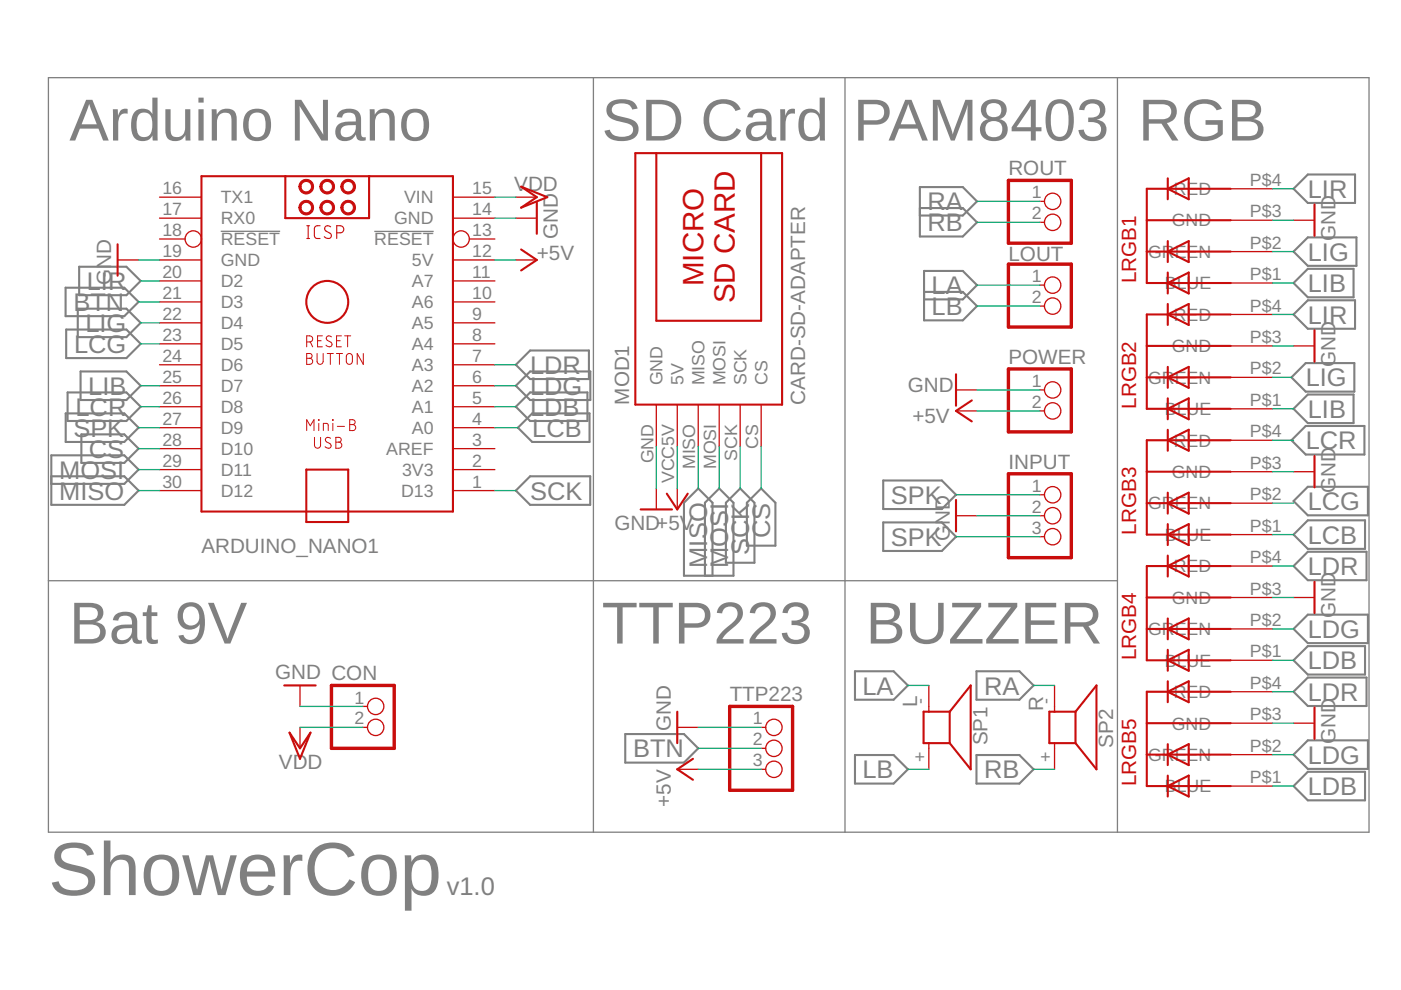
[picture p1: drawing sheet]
<svg xmlns="http://www.w3.org/2000/svg" width="297mm" height="210mm" viewBox="0 0 297 210" stroke-linecap="round" stroke-linejoin="round" font-family="sans-serif">
<path d="M10.3 16.5h280v159.9h-280zM125.8 16.5v159.9M179.2 16.5v159.9M236.9 16.5v159.9M46.8 49h12.6M79.4 49.1h12.5M10.3 123.1h226.6" fill="none" stroke="#808080" stroke-width=".28"/>
<g fill="none" stroke="#808080" stroke-width=".44">
<path d="M16.8 56.6h10l3 3-3 3h-10zM195 44.1h9.1l3 3-3 3h-9.1v-10.4h9.1l3 3-3 3h-9.1M274.3 40l3-3h10v6h-10zM274.3 53.3l3-3h10.3v6.1h-10.3zM13.9 61h12.5l3 3-3 3h-12.5zM14 69.9h12.8l3 3-3 3h-12.8zM16.5 65.4h10.3l3 3.1-3 3h-10.3zM17.1 78.8h9.7l3 3-3 3h-9.7zM109.4 77.3l3-3h12.5v6.1h-12.5zM195.9 61.9h8.2l3 3-3 3h-8.2v-10.5h8.2l3 3.1-3 3h-8.2M274.3 66.7l3-3h10v6h-10zM274.3 60l3-3h9.7v6h-9.7z"/>
<path d="M13.9 87.7h12.5l3 3-3 3h-12.5zM14.3 83.2h12.5l3 3-3 3.1h-12.5zM17.3 92.1h9.1l3 3-3 3h-9.1zM109.4 81.8l3-3h12.8v6h-12.8zM109.4 86.2l3-3h12.1v6.1h-12.1zM109.8 90.7l3-3h12.2v6h-12.2zM273.8 80l3-3h10.3v6h-10.3zM273.8 93.3l3-3h12.5v6.1h-12.5zM277.3 83.7h9.7v6h-9.7l-3-3zM10.9 101h15.5l3 3-3 3h-15.5v-10.5h15.5l3 3.1-3 3h-15.5M109.4 104l3-3h12.7v6h-12.7zM156.9 103.6l3.1 3v12.7h-6.1v-12.7z"/>
<path d="M161.4 103.6l3 3v9.1h-6.1v-9.1zM187.3 101.9h12.4l3 3-3 3h-12.4zM187.3 110.8h12.4l3 3-3 3h-12.4zM274.3 106.2l3-3h12.7v6.1h-12.7zM277.3 110.3h12.1v6.1h-12.1l-3-3.1zM277.3 117h12.4v6h-12.4l-3-3zM149.5 122.1v-15.5l3-3 3 3v15.5h-10.5v-15.5l3-3 3.1 3v15.5M274.3 140l3-3h12.1v6h-12.1zM277.3 130.3h12.7v6.1h-12.7l-3-3.1zM132.6 155.6h12.4l3 3.1-3 3h-12.4zM181.3 142.3h8.2l3 3-3 3.1h-8.2zM207 142.3h9.1l3 3-3 3.1h-9.1z"/>
<path d="M274.3 160l3-3h12.7v6h-12.7zM274.3 146.7l3-3h12.4v6h-12.4zM181.3 160.1h8.2l3 3-3 3h-8.2zM207 160.1h9.1l3 3-3 3h-9.1zM274.3 166.7l3-3.1h12.1v6.1h-12.1z"/>
</g>
<g fill="none" stroke="#c90d0c" stroke-width=".44">
<path d="M42.7 37.4h53.3v71.1h-53.3zM60.5 37.4v8.8h17.8v-8.8M110.5 39.6l5.5 2.2-5.5 2.2 3.3-2.2zM134.7 32.5h31.1v53.3h-31.1zM139.1 32.5v35.5h22.3v-35.5M247.6 37.8v4.4M24.9 51.8v6.7M110.5 52.9l3.3 2.2-3.3 2.2M113.8 42.9v6.7M243.1 53.3h17.8M243.1 46.7h17.8M247.6 51.1v4.5"/>
<path d="M247.6 57.8v4.4M247.6 40l4.4-2.2v4.4zM247.6 53.3l4.4-2.2v4.5zM260.9 40h-17.8v20h17.8M278.7 43.3v6.7M202.7 79.4v6.6M243.1 73.3h17.8M247.6 64.5v4.4M247.6 77.8v4.4M247.6 60l4.4-2.2v4.4zM247.6 66.7l4.4-2.2v4.4zM260.9 66.7h-17.8v20h17.8"/>
<path d="M278.7 70v6.7M64.9 99.6h8.9v11.1h-8.9zM206 84.9l-3.3 2.2 3.3 2.2M243.1 80h17.8M247.6 84.5v4.4M247.6 91.1v4.5M247.6 80l4.4-2.2v4.4zM247.6 86.7l4.4-2.2v4.4zM247.6 93.3l4.4-2.2v4.5zM260.9 93.3h-17.8v20h17.8M278.7 96.7v6.6M135.8 108h6.7"/>
<path d="M141.4 104.7l2.2 3.3 2.2-3.3M202.7 106v6.7M243.1 106.7h17.8M243.1 100h17.8M247.6 104.5v4.4M247.6 111.1v4.5M247.6 117.8v4.4M247.6 106.7l4.4-2.2v4.4zM247.6 113.3l4.4-2.2v4.5zM243.1 133.3h17.8M243.1 126.7h17.8M247.6 131.1v4.5"/>
<path d="M247.6 137.8v4.4M247.6 120l4.4-2.2v4.4zM247.6 133.3l4.4-2.2v4.5zM247.6 140l4.4-2.2v4.4zM260.9 120h-17.8v20h17.8M278.7 123.3v6.7M60.3 145.3h6.6M61.4 155.3l2.2 3.4 2.2-3.4-2.2 5.6zM143.6 150.9v6.7M201.4 150.9h-5.6v6.7h5.6M201.4 150.9v6.7M201.4 150.9l4.4-5.6v17.8l-4.4-5.5"/>
<path d="M228 150.9h-5.5v6.7h5.5M228 150.9v6.7M228 150.9l4.5-5.6v17.8l-4.5-5.5M243.1 160h17.8M243.1 153.3h17.8M247.6 144.4v4.5M247.6 157.8v4.4M247.6 146.7l4.4-2.3v4.5zM247.6 160l4.4-2.2v4.4zM260.9 146.7h-17.8v20h17.8M278.7 150v6.7M146.9 160.9l-3.3 2.2 3.3 2.2"/>
<path d="M247.6 164.4v4.5M247.6 166.7l4.4-2.3v4.5z"/>
<circle cx="69.4" cy="64" r="4.4"/>
</g>
<g fill="none" stroke="#c90d0c" stroke-width=".28">
<path d="M24.9 55.1h4.5M33.8 41.8h8.9M33.8 46.2h8.9M33.8 50.7h5.4M33.8 55.1h8.9M33.8 59.6h8.9M96 41.8h8.9M96 46.2h8.9M96 55.1h8.9M96 59.6h8.9M99.5 50.7h5.4M109.4 41.8h4.4"/>
<path d="M109.4 46.2h4.4M109.4 55.1h4.4M220.5 42.7h.9M220.5 47.1h.9M260.9 53.3h8.9M260.9 46.7h8.9M260.9 40h8.9M274.3 46.7h4.4M33.8 64h8.9M33.8 68.5h8.9M33.8 72.9h8.9M33.8 77.3h8.9"/>
<path d="M96 64h8.9M96 68.5h8.9M96 72.9h8.9M96 77.3h8.9M220.5 60.5h.9M220.5 64.9h.9M260.9 60h8.9M260.9 73.3h8.9M260.9 66.7h8.9M274.3 73.3h4.4M33.8 81.8h8.9M33.8 86.2h8.9"/>
<path d="M33.8 90.7h8.9M33.8 95.1h8.9M33.8 99.6h8.9M96 81.8h8.9M96 86.2h8.9M96 90.7h8.9M96 95.1h8.9M96 99.6h8.9M139.1 85.8v8.9M143.6 85.8v8.9M148 85.8v8.9M152.5 85.8v8.9"/>
<path d="M156.9 85.8v8.9M161.4 85.8v8.9M202.7 82.7h4.4M202.7 87.1h4.4M220.5 82.7h.9M220.5 87.1h.9M260.9 86.7h8.9M260.9 80h8.9M260.9 93.3h8.9M33.8 104h8.9M96 104h8.9M139.1 103.6v4.4"/>
<path d="M143.6 103.6v4.4M202.7 109.3h4.4M220.5 104.9h.9M220.5 109.3h.9M220.5 113.8h.9M260.9 113.3h8.9M260.9 106.7h8.9M260.9 100h8.9M274.3 100h4.4M260.9 140h8.9M260.9 133.3h8.9M260.9 126.7h8.9"/>
<path d="M260.9 120h8.9M274.3 126.7h4.4M63.6 145.3v4.5M63.6 154.2v4.5M76.9 154.2h1M76.9 149.8h1M143.6 154.2h4.4M161.4 154.2h.9M161.4 158.7h.9M196.9 145.3v5.6M196.9 157.6v5.5M223.6 145.3v5.6"/>
<path d="M223.6 157.6v5.5M260.9 160h8.9M260.9 153.3h8.9M260.9 146.7h8.9M274.3 153.3h4.4M143.6 163.1h4.4M161.4 163.1h.9M260.9 166.7h8.9"/>
<circle cx="41" cy="50.7" r="1.74"/>
<circle cx="97.8" cy="50.7" r="1.74"/>
<circle cx="223.2" cy="42.7" r="1.74"/>
<circle cx="223.2" cy="47.1" r="1.74"/>
<circle cx="223.2" cy="64.9" r="1.74"/>
<circle cx="223.2" cy="60.5" r="1.74"/>
<circle cx="223.2" cy="82.7" r="1.74"/>
<circle cx="223.2" cy="87.1" r="1.74"/>
<circle cx="223.2" cy="109.3" r="1.74"/>
<circle cx="223.2" cy="113.8" r="1.74"/>
<circle cx="223.2" cy="104.9" r="1.74"/>
<circle cx="79.6" cy="154.2" r="1.74"/>
<circle cx="79.6" cy="149.8" r="1.74"/>
<circle cx="164.1" cy="158.7" r="1.74"/>
<circle cx="164.1" cy="154.2" r="1.74"/>
<circle cx="164.1" cy="163.1" r="1.74"/>
</g>
<g fill="none" stroke="#c90d0c" stroke-width=".21">
<path d="M65 72.5h.7a.65 .65 0 0 0 .6-.6 .65 .65 0 0 0-.6-.7h-.7v2.3M65 75h.7a.51 .51 0 0 1 .5 .5 .51 .51 0 0 1-.5 .5 .65 .65 0 0 1 .6 .6 .65 .65 0 0 1-.6 .7h-.7zM65 76h.7M65.8 72.5l.5 1M67.2 75v1.6a.65 .65 0 0 0 .7 .7 .65 .65 0 0 0 .6-.7v-1.6M67.3 72.2h.8M68.3 71.2h-1v2.3h1M69.4 75h1.3M70 75v2.3M70.3 71.4a.58 .58 0 0 0-.9-.1 .58 .58 0 0 0 0 .9l.7 .4a.58 .58 0 0 1 .1 .8 .58 .58 0 0 1-.9 0l-.2-.2M71.3 75h1.3M71.4 72.2h.7"/>
<path d="M72 75v2.3M72.4 71.2h-1v2.3h1M73.1 71.2h1.3M73.6 75.2a.64 .64 0 0 1 .7-.2 .64 .64 0 0 1 .4 .6v1a.65 .65 0 0 1-.6 .7 .65 .65 0 0 1-.7-.7zM73.7 71.2v2.3M77 75v2.3l-1.3-2.3v2.3M65 91.3v-2.3l.8 1.3 .8-1.3v2.3M66.7 92.7v1.7a.65 .65 0 0 0 .6 .6 .65 .65 0 0 0 .7-.6v-1.7M67.5 89l.1 .1zM67.6 89.8v1.5M68.6 91.3v-1.5l.9 .1 .1 1.4M70.1 92.9a.58 .58 0 0 0-.9-.1 .58 .58 0 0 0 0 .9l.8 .4a.58 .58 0 0 1 0 .8 .58 .58 0 0 1-.8 0l-.3-.2"/>
<path d="M70.5 89l.1 .1zM70.6 89.8v1.5M71.2 92.7h.6a.51 .51 0 0 1 .6 .5 .51 .51 0 0 1-.6 .5 .65 .65 0 0 1 .7 .7 .65 .65 0 0 1-.7 .6h-.6zM71.2 93.7h.6M71.5 90.4h1.5M74.1 89h.7a.52 .52 0 0 1 .5 .5 .52 .52 0 0 1-.5 .5 .63 .63 0 0 1 .6 .7 .63 .63 0 0 1-.6 .6h-.7zM74.1 90h.7"/>
</g>
<path d="M65 50.6h.6M65 47.9h.6M65.3 47.9v2.7M67.9 47.9a1.03 1.03 0 0 0-1.1 .2l-.1 .4v1.7l.4 .3 .8 .1M70.1 48.1a.68 .68 0 0 0-1-.1 .68 .68 0 0 0 0 1l.9 .4a.65 .65 0 0 1 .1 1 .65 .65 0 0 1-.9 .1l-.5-.3M71.4 49.4h.7a.75 .75 0 0 0 .8-.8 .75 .75 0 0 0-.8-.7h-.7v2.7" fill="none" stroke="#c90d0c" stroke-width=".23"/>
<g fill="#c90d0c" stroke="#c90d0c" stroke-width=".21">
<path d="M63.8 43a1.55 1.55 0 0 1 2.4 .2 1.55 1.55 0 0 1-.8 2.3 1.55 1.55 0 0 1-2-1.5h.4a1.11 1.11 0 0 1 1.6-1.1 1.11 1.11 0 0 1 .3 1.9 1.11 1.11 0 0 1-1.8-.5l-.1-.3h-.4z" fill-rule="evenodd"/>
<path d="M68.2 38.5a1.55 1.55 0 0 1 2.5 .3 1.55 1.55 0 0 1-.9 2.3 1.55 1.55 0 0 1-2-1.5h.5a1.11 1.11 0 0 1 1.5-1.1 1.11 1.11 0 0 1 .3 1.9 1.11 1.11 0 0 1-1.8-.6v-.2h-.5l.2-.8z" fill-rule="evenodd"/>
<path d="M72.7 38.5a1.55 1.55 0 0 1 2.4 .3 1.55 1.55 0 0 1-.9 2.3 1.55 1.55 0 0 1-1.9-1.5h.4a1.1 1.1 0 0 1 1.5-1.1 1.1 1.1 0 0 1 .3 1.9 1.1 1.1 0 0 1-1.8-.6v-.2h-.4l.1-.8z" fill-rule="evenodd"/>
<path d="M63.8 38.5a1.55 1.55 0 0 1 2.4 .3 1.55 1.55 0 0 1-.8 2.3 1.55 1.55 0 0 1-2-1.5h.4a1.11 1.11 0 0 1 1.6-1.1 1.11 1.11 0 0 1 .3 1.9 1.11 1.11 0 0 1-1.8-.6l-.1-.2h-.4z" fill-rule="evenodd"/>
<path d="M72.7 43a1.55 1.55 0 0 1 2.4 .2 1.55 1.55 0 0 1-.9 2.3 1.55 1.55 0 0 1-1.9-1.5h.4a1.1 1.1 0 0 1 1.5-1 1.1 1.1 0 0 1 .3 1.8 1.1 1.1 0 0 1-1.8-.5v-.3h-.4l.1-.7z" fill-rule="evenodd"/>
<path d="M68.2 43a1.55 1.55 0 0 1 2.5 .2 1.55 1.55 0 0 1-.9 2.3 1.55 1.55 0 0 1-2-1.5h.5a1.11 1.11 0 0 1 1.5-1.1 1.11 1.11 0 0 1 .3 1.9 1.11 1.11 0 0 1-1.8-.5v-.3h-.5l.2-.7z" fill-rule="evenodd"/>
</g>
<path d="M213.8 38.2h13.3v13.4h-13.3zM213.8 56h13.3v13.3h-13.3zM213.8 78.2h13.3v13.4h-13.3zM213.8 100.5h13.3v17.7h-13.3zM70.3 145.3h13.3v13.4h-13.3zM154.7 149.8h13.3v17.8h-13.3z" fill="none" stroke="#c90d0c" stroke-width=".72"/>
<g fill="none" stroke="#0dab76" stroke-width=".28">
<path d="M29.4 55.1h4.4M29.8 59.6h4M104.9 46.2h4.5M104.9 55.1h4.5M104.9 41.8h4.5M207.1 42.7h13.4M207.1 47.1h13.4M269.8 46.7h4.5M269.8 40h4.5M269.8 53.3h4.5M29.4 64h4.4M29.8 68.5h4"/>
<path d="M29.8 72.9h4M104.9 77.3h4.5M207.1 60.5h13.4M207.1 64.9h13.4M269.8 73.3h4.5M269.8 66.7h4.5M269.8 60h4.5M29.4 99.6h4.4M29.4 95.1h4.4M29.4 90.7h4.4M29.8 81.8h4M29.8 86.2h4"/>
<path d="M104.9 90.7h4.9M104.9 81.8h4.5M104.9 86.2h4.5M139.1 94.7v8.9M143.6 94.7v8.9M148 94.7v8.9M152.5 94.7v8.9M156.9 94.7v8.9M161.4 94.7v8.9M207.1 82.7h13.4M207.1 87.1h13.4M269.8 80h4"/>
<path d="M269.8 86.7h4.5M269.8 93.3h4.5M29.4 104h4.4M104.9 104h4.5M202.7 104.9h17.8M202.7 113.8h17.8M207.1 109.3h13.4M269.8 100h4.5M269.8 106.7h4.5M269.8 113.3h4.5M269.8 126.7h4.5M269.8 120h4.5"/>
<path d="M269.8 133.3h4.5M269.8 140h4.5M63.6 149.8h13.3M63.6 154.2h13.3M148 154.2h13.4M148 158.7h13.4M192.5 145.3h4.4M219.1 145.3h4.5M269.8 153.3h4.5M269.8 146.7h4.5M269.8 160h4.5M148 163.1h13.4"/>
<path d="M192.5 163.1h4.4M219.1 163.1h4.5M269.8 166.7h4.5"/>
</g>
<text font-size="16" fill="#808080" x="10.3" y="189.8">ShowerCop</text>
<g font-size="12.6" fill="#808080">
<text x="14.7" y="29.8">Arduino Nano</text>
<text x="127.6" y="29.8">SD Card</text>
<text x="180.9" y="29.8">PAM8403</text>
<text x="241.4" y="29.8">RGB</text>
<text x="14.7" y="136.5">Bat 9V</text>
<text x="127.6" y="136.5">TTP223</text>
<text x="183.6" y="136.5">BUZZER</text>
</g>
<g font-size="6.3" fill="#c90d0c">
<text x="149.1" y="60.7" transform="rotate(-90 149.1 60.7)">MICRO</text>
<text x="155.8" y="64.3" transform="rotate(-90 155.8 64.3)">SD CARD</text>
</g>
<g font-size="5.4" fill="#808080">
<text x="277.3" y="41.9">LIR</text>
<text x="196.6" y="44.6">RA</text>
<text x="196.6" y="49">RB</text>
<text x="277.3" y="55.3">LIG</text>
<text x="15.6" y="65.9">BTN</text>
<text x="18.4" y="61.5">LIR</text>
<text x="197.5" y="62.4">LA</text>
<text x="277.3" y="61.9">LIB</text>
<text x="18.1" y="70.4">LIG</text>
<text x="197.5" y="66.8">LB</text>
<text x="277.3" y="68.6">LIR</text>
<text x="15.7" y="74.8">LCG</text>
<text x="18.7" y="83.7">LIB</text>
<text x="112.4" y="79.3">LDR</text>
<text x="112.4" y="83.7">LDG</text>
<text x="276.8" y="81.9">LIG</text>
<text x="16" y="88.2">LCR</text>
<text x="112.4" y="88.1">LDB</text>
<text x="277.3" y="88.6">LIB</text>
<text x="15.6" y="92.6">SPK</text>
<text x="112.8" y="92.6">LCB</text>
<text x="276.8" y="95.3">LCR</text>
<text x="12.6" y="101.5">MOSI</text>
<text x="18.9" y="97">CS</text>
<text x="12.6" y="105.9">MISO</text>
<text x="112.4" y="105.9">SCK</text>
<text x="188.9" y="106.8">SPK</text>
<text x="277.3" y="108.1">LCG</text>
<text x="158.8" y="117.7" transform="rotate(-90 158.8 117.7)">S</text>
<text x="158.8" y="114.1" transform="rotate(-90 158.8 114.1)">CK</text>
<text x="163.3" y="114.1" transform="rotate(-90 163.3 114.1)">CS</text>
<text x="188.9" y="115.7">SPK</text>
<text x="277.3" y="115.3">LCB</text>
<text x="150" y="120.4" transform="rotate(-90 150 120.4)">MISO</text>
<text x="154.4" y="120.4" transform="rotate(-90 154.4 120.4)">MOSI</text>
<text x="277.3" y="121.9">LDR</text>
<text x="277.3" y="135.3">LDG</text>
<text x="277.3" y="141.9">LDB</text>
<text x="182.9" y="147.3">LA</text>
<text x="208.6" y="147.3">RA</text>
<text x="277.3" y="148.6">LDR</text>
<text x="134.2" y="160.6">BTN</text>
<text x="277.3" y="161.9">LDG</text>
<text x="182.9" y="165">LB</text>
<text x="208.6" y="165">RB</text>
<text x="277.3" y="168.6">LDB</text>
<text x="94.7" y="189.8">v1.0</text>
</g>
<g font-size="4.4" fill="#808080">
<text x="109" y="40.5">VDD</text>
<text x="213.8" y="37.1">ROUT</text>
<text x="118.3" y="50.7" transform="rotate(-90 118.3 50.7)">GND</text>
<text x="283.1" y="51.1" transform="rotate(-90 283.1 51.1)">GND</text>
<text x="113.8" y="55.1">+5V</text>
<text x="213.8" y="55.3">LOUT</text>
<text x="23.6" y="60.4" transform="rotate(-90 23.6 60.4)">GND</text>
<text x="213.8" y="77.1">POWER</text>
<text x="283.1" y="77.8" transform="rotate(-90 283.1 77.8)">GND</text>
<text x="192.5" y="83.1">GND</text>
<text x="133.4" y="85.8" transform="rotate(-90 133.4 85.8)">MOD1</text>
<text x="170.7" y="85.8" transform="rotate(-90 170.7 85.8)">CARD-SD-ADAPTER</text>
<text x="193.5" y="89.8">+5V</text>
<text x="213.8" y="99.3">INPUT</text>
<text x="283.1" y="104.5" transform="rotate(-90 283.1 104.5)">GND</text>
<text x="130.3" y="112.5">GND+5V</text>
<text x="42.7" y="117.3">ARDUINO_NANO1</text>
<text x="201.4" y="114.6" transform="rotate(-90 201.4 114.6)">GND</text>
<text x="283.1" y="131.1" transform="rotate(-90 283.1 131.1)">GND</text>
<text x="58.3" y="144">GND CON</text>
<text x="154.7" y="148.7">TTP223</text>
<text x="194.5" y="150" transform="rotate(-90 194.5 150)">L</text>
<text x="142.3" y="155.1" transform="rotate(-90 142.3 155.1)">GND</text>
<text x="221.1" y="150.7" transform="rotate(-90 221.1 150.7)">R</text>
<text x="209.4" y="158.1" transform="rotate(-90 209.4 158.1)">SP1</text>
<text x="236" y="158.5" transform="rotate(-90 236 158.5)">SP2</text>
<text x="283.1" y="157.8" transform="rotate(-90 283.1 157.8)">GND</text>
<text x="59.2" y="163.1">VDD</text>
<text x="142.3" y="171" transform="rotate(-90 142.3 171)">+5V</text>
</g>
<g font-size="4.4" fill="#c90d0c">
<text x="240.9" y="60" transform="rotate(-90 240.9 60)">LRGB1</text>
<text x="240.9" y="86.7" transform="rotate(-90 240.9 86.7)">LRGB2</text>
<text x="240.9" y="113.3" transform="rotate(-90 240.9 113.3)">LRGB3</text>
<text x="240.9" y="140" transform="rotate(-90 240.9 140)">LRGB4</text>
<text x="240.9" y="166.7" transform="rotate(-90 240.9 166.7)">LRGB5</text>
</g>
<g font-size="3.8" fill="#808080">
<text x="34.4" y="41.2">16</text>
<text x="100.1" y="41.2">15</text>
<text x="248.9" y="41.4">RED</text>
<text x="265" y="39.4">P$4</text>
<text x="34.4" y="45.6">17</text>
<text x="46.8" y="43.1">TX1</text>
<text x="46.8" y="47.6">RX0</text>
<text x="83.6" y="47.6">GND</text>
<text x="85.7" y="43.1">VIN</text>
<text x="100.1" y="45.6">14</text>
<text x="218.7" y="42.1">1</text>
<text x="218.7" y="46.5">2</text>
<text x="265" y="46.1">P$3</text>
<text x="34.4" y="50.1">18</text>
<text x="46.8" y="52">RESET</text>
<text x="79.4" y="52">RESET</text>
<text x="100.1" y="50.1">13</text>
<text x="248.5" y="48">GND</text>
<text x="265" y="52.7">P$2</text>
<text x="34.4" y="54.5">19</text>
<text x="34.4" y="58.9">20</text>
<text x="46.8" y="56.5">GND</text>
<text x="87.3" y="56.5">5V</text>
<text x="100.1" y="58.9">11</text>
<text x="100.1" y="54.5">12</text>
<text x="218.7" y="59.8">1</text>
<text x="243.4" y="54.7">GREEN</text>
<text x="265" y="59.4">P$1</text>
<text x="34.4" y="63.4">21</text>
<text x="46.8" y="60.9">D2</text>
<text x="46.8" y="65.3">D3</text>
<text x="87.3" y="65.3">A6</text>
<text x="87.3" y="60.9">A7</text>
<text x="100.1" y="63.4">10</text>
<text x="218.7" y="64.3">2</text>
<text x="247" y="61.3">BLUE</text>
<text x="34.4" y="67.8">22</text>
<text x="46.8" y="69.8">D4</text>
<text x="87.3" y="69.8">A5</text>
<text x="100.1" y="67.8">9</text>
<text x="248.9" y="68">RED</text>
<text x="265" y="66.1">P$4</text>
<text x="34.4" y="72.3">23</text>
<text x="34.4" y="76.7">24</text>
<text x="46.8" y="74.2">D5</text>
<text x="87.3" y="74.2">A4</text>
<text x="100.1" y="76.7">7</text>
<text x="100.1" y="72.3">8</text>
<text x="248.5" y="74.7">GND</text>
<text x="265" y="72.7">P$3</text>
<text x="34.4" y="81.2">25</text>
<text x="46.8" y="78.7">D6</text>
<text x="46.8" y="83.1">D7</text>
<text x="87.3" y="83.1">A2</text>
<text x="87.3" y="78.7">A3</text>
<text x="100.1" y="81.2">6</text>
<text x="140.5" y="81.7" transform="rotate(-90 140.5 81.7)">GND</text>
<text x="144.9" y="81.7" transform="rotate(-90 144.9 81.7)">5V</text>
<text x="149.4" y="81.7" transform="rotate(-90 149.4 81.7)">MISO</text>
<text x="153.8" y="81.7" transform="rotate(-90 153.8 81.7)">MOSI</text>
<text x="158.3" y="81.7" transform="rotate(-90 158.3 81.7)">SCK</text>
<text x="162.7" y="81.7" transform="rotate(-90 162.7 81.7)">CS</text>
<text x="218.7" y="82.1">1</text>
<text x="243.4" y="81.3">GREEN</text>
<text x="265" y="79.4">P$2</text>
<text x="34.4" y="85.6">26</text>
<text x="46.8" y="87.6">D8</text>
<text x="87.3" y="87.6">A1</text>
<text x="100.1" y="85.6">5</text>
<text x="218.7" y="86.5">2</text>
<text x="247" y="88">BLUE</text>
<text x="265" y="86.1">P$1</text>
<text x="34.4" y="90.1">27</text>
<text x="34.4" y="94.5">28</text>
<text x="46.8" y="92">D9</text>
<text x="87.3" y="92">A0</text>
<text x="100.1" y="94.5">3</text>
<text x="100.1" y="90.1">4</text>
<text x="160.7" y="95.1" transform="rotate(-90 160.7 95.1)">CS</text>
<text x="248.9" y="94.7">RED</text>
<text x="265" y="92.7">P$4</text>
<text x="34.4" y="98.9">29</text>
<text x="46.8" y="96.5">D10</text>
<text x="46.8" y="100.9">D11</text>
<text x="81.9" y="96.5">AREF</text>
<text x="85.2" y="100.9">3V3</text>
<text x="100.1" y="98.9">2</text>
<text x="138.5" y="98.3" transform="rotate(-90 138.5 98.3)">GND</text>
<text x="147.4" y="99.5" transform="rotate(-90 147.4 99.5)">MISO</text>
<text x="151.9" y="99.5" transform="rotate(-90 151.9 99.5)">MOSI</text>
<text x="156.3" y="97.6" transform="rotate(-90 156.3 97.6)">SCK</text>
<text x="248.5" y="101.3">GND</text>
<text x="265" y="99.4">P$3</text>
<text x="34.4" y="103.4">30</text>
<text x="46.8" y="105.3">D12</text>
<text x="85" y="105.3">D13</text>
<text x="100.1" y="103.4">1</text>
<text x="143" y="102.5" transform="rotate(-90 143 102.5)">VCC5V</text>
<text x="218.7" y="104.3">1</text>
<text x="265" y="106.1">P$2</text>
<text x="218.7" y="108.7">2</text>
<text x="218.7" y="113.2">3</text>
<text x="243.4" y="108">GREEN</text>
<text x="265" y="112.7">P$1</text>
<text x="247" y="114.7">BLUE</text>
<text x="265" y="119.4">P$4</text>
<text x="248.9" y="121.3">RED</text>
<text x="248.5" y="128">GND</text>
<text x="265" y="126.1">P$3</text>
<text x="243.4" y="134.7">GREEN</text>
<text x="265" y="132.7">P$2</text>
<text x="247" y="141.3">BLUE</text>
<text x="265" y="139.4">P$1</text>
<text x="75.2" y="149.2">1</text>
<text x="196.3" y="149.2" transform="rotate(-90 196.3 149.2)">-</text>
<text x="223" y="149.2" transform="rotate(-90 223 149.2)">-</text>
<text x="248.9" y="148">RED</text>
<text x="265" y="146">P$4</text>
<text x="75.2" y="153.6">2</text>
<text x="159.6" y="153.6">1</text>
<text x="248.5" y="154.7">GND</text>
<text x="265" y="152.7">P$3</text>
<text x="159.6" y="158">2</text>
<text x="196.3" y="161.5" transform="rotate(-90 196.3 161.5)">+</text>
<text x="223" y="161.5" transform="rotate(-90 223 161.5)">+</text>
<text x="243.4" y="161.3">GREEN</text>
<text x="265" y="159.4">P$2</text>
<text x="159.6" y="162.5">3</text>
<text x="265" y="166">P$1</text>
<text x="247" y="168">BLUE</text>
</g>
</svg>
